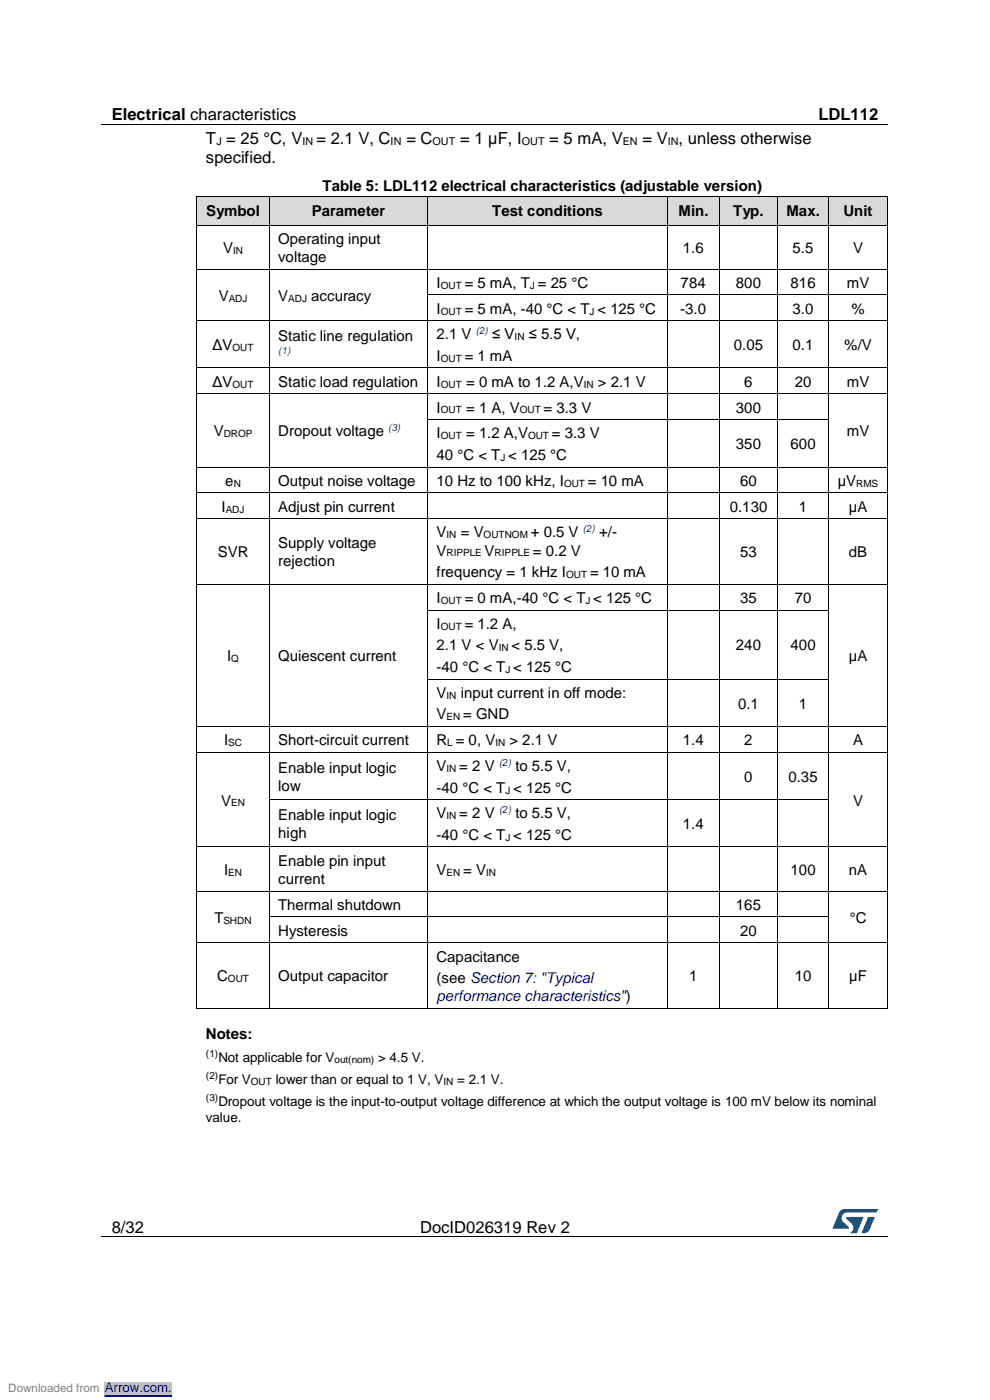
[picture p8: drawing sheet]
<svg xmlns="http://www.w3.org/2000/svg" width="210mm" height="297mm" viewBox="0 0 210 297" stroke-linecap="round" stroke-linejoin="round" font-family="sans-serif">
<path d="M21.5 26.5h166.8M21.5 262.4h166.8" fill="none" stroke="#000" stroke-width=".21"/>
<g fill="#000">
<path d="M105.1 26.4h.2v.1h-.2z" fill-rule="evenodd"/>
<path d="M61.6 262.3h.1v.2h-.1z" fill-rule="evenodd"/>
<path d="M148 262.3h.2v.2h-.2z" fill-rule="evenodd"/>
</g>
<g fill="#005288">
<path d="M178.2 256.9l.6-.4h.4l7 .1-.3 .6h-6.1a1.26 1.26 0 0 0-1.3 1.1 1.26 1.26 0 0 0 .8 1.4l.7 .6v.3l-3.3 .1z"/>
<path d="M184.2 258.2l1.3 .1-1 2.5a1.32 1.32 0 0 1-1.7 .7z"/>
<path d="M179.6 258.2l3.6 .1-1.5 3.3h-1.4a1.35 1.35 0 0 0 .7-1.2 1.35 1.35 0 0 0-.8-1.2l-.6-.6z"/>
</g>
<g fill="#d9d9d9">
<path d="M41.8 41.7h15.3v6h-15.3z" fill-rule="evenodd"/>
<path d="M43.7 41.7h11.5v6h-11.5z" fill-rule="evenodd"/>
<path d="M57.2 41.7h33.5v6h-33.5z" fill-rule="evenodd"/>
<path d="M59 41.7h29.8v6h-29.8z" fill-rule="evenodd"/>
<path d="M90.7 41.7h50.8v6h-50.8z" fill-rule="evenodd"/>
<path d="M92.6 41.7h47v6h-47z" fill-rule="evenodd"/>
<path d="M141.6 41.7h11v6h-11z" fill-rule="evenodd"/>
<path d="M143.5 41.7h7.2v6h-7.2z" fill-rule="evenodd"/>
<path d="M152.7 41.7h12.2v6h-12.2z" fill-rule="evenodd"/>
<path d="M154.6 41.7h8.4v6h-8.4z" fill-rule="evenodd"/>
<path d="M164.9 41.7h10.9v6h-10.9z" fill-rule="evenodd"/>
<path d="M166.8 41.7h7.1v6h-7.1z" fill-rule="evenodd"/>
<path d="M175.9 41.7h12.3v6h-12.3z" fill-rule="evenodd"/>
<path d="M177.7 41.7h8.7v6h-8.7z" fill-rule="evenodd"/>
</g>
<g fill="#000">
<path d="M41.7 47.7h.2v.1h-.2z" fill-rule="evenodd"/>
<path d="M41.7 47.7h.2v.1h-.2z" fill-rule="evenodd"/>
<path d="M41.7 57h.2v.2h-.2z" fill-rule="evenodd"/>
<path d="M41.7 41.6l.1 .1z" fill-rule="evenodd"/>
<path d="M41.7 41.6l.1 .1z" fill-rule="evenodd"/>
<path d="M41.9 47.7h.1v.1h-.1z" fill-rule="evenodd"/>
<path d="M57 47.7h.2v.1h-.2z" fill-rule="evenodd"/>
<path d="M57 57h.2v.2h-.2z" fill-rule="evenodd"/>
<path d="M57.1 41.6l.1 .1z" fill-rule="evenodd"/>
<path d="M57.2 47.7h.2v.1h-.2z" fill-rule="evenodd"/>
<path d="M90.6 47.7h.2v.1h-.2z" fill-rule="evenodd"/>
<path d="M90.6 57h.2v.2h-.2z" fill-rule="evenodd"/>
<path d="M90.7 41.6v.1z" fill-rule="evenodd"/>
<path d="M90.8 47.7h.1v.1h-.1z" fill-rule="evenodd"/>
<path d="M141.4 47.7h.2v.1h-.2z" fill-rule="evenodd"/>
<path d="M141.4 57h.2v.2h-.2z" fill-rule="evenodd"/>
<path d="M141.5 41.6l.1 .1z" fill-rule="evenodd"/>
<path d="M141.6 47.7h.2v.1h-.2z" fill-rule="evenodd"/>
<path d="M152.6 47.7h.1v.1h-.1z" fill-rule="evenodd"/>
<path d="M152.6 57h.1v.2h-.1z" fill-rule="evenodd"/>
<path d="M152.6 41.6l.1 .1z" fill-rule="evenodd"/>
<path d="M152.7 47.7h.2v.1h-.2z" fill-rule="evenodd"/>
<path d="M164.8 47.7h.2v.1h-.2z" fill-rule="evenodd"/>
<path d="M164.8 57h.2v.2h-.2z" fill-rule="evenodd"/>
<path d="M164.8 41.6l.1 .1z" fill-rule="evenodd"/>
<path d="M165 47.7h.1v.1h-.1z" fill-rule="evenodd"/>
<path d="M175.7 47.7h.2v.1h-.2z" fill-rule="evenodd"/>
<path d="M175.7 57h.2v.2h-.2z" fill-rule="evenodd"/>
<path d="M175.7 41.6l.1 .1z" fill-rule="evenodd"/>
<path d="M175.9 47.7h.1v.1h-.1z" fill-rule="evenodd"/>
<path d="M188.2 47.7h.1v.1h-.1z" fill-rule="evenodd"/>
<path d="M188.2 47.7h.1v.1h-.1z" fill-rule="evenodd"/>
<path d="M188.2 57h.1v.2h-.1z" fill-rule="evenodd"/>
<path d="M188.2 41.6l.1 .1z" fill-rule="evenodd"/>
<path d="M188.2 41.6l.1 .1z" fill-rule="evenodd"/>
<path d="M41.7 62.5h.2v.2h-.2z" fill-rule="evenodd"/>
<path d="M41.7 68h.2v.1h-.2z" fill-rule="evenodd"/>
<path d="M41.7 78h.2v.2h-.2z" fill-rule="evenodd"/>
<path d="M57 62.5h.2v.2h-.2z" fill-rule="evenodd"/>
<path d="M57 68h.2v.1h-.2z" fill-rule="evenodd"/>
<path d="M57 78h.2v.2h-.2z" fill-rule="evenodd"/>
<path d="M90.6 62.5h.2v.2h-.2z" fill-rule="evenodd"/>
<path d="M90.6 68h.2v.1h-.2z" fill-rule="evenodd"/>
<path d="M90.6 78h.2v.2h-.2z" fill-rule="evenodd"/>
<path d="M141.4 62.5h.2v.2h-.2z" fill-rule="evenodd"/>
<path d="M141.4 68h.2v.1h-.2z" fill-rule="evenodd"/>
<path d="M141.4 78h.2v.2h-.2z" fill-rule="evenodd"/>
<path d="M152.6 62.5h.1v.2h-.1z" fill-rule="evenodd"/>
<path d="M152.6 68h.1v.1h-.1z" fill-rule="evenodd"/>
<path d="M152.6 78h.1v.2h-.1z" fill-rule="evenodd"/>
<path d="M164.8 62.5h.2v.2h-.2z" fill-rule="evenodd"/>
<path d="M164.8 68h.2v.1h-.2z" fill-rule="evenodd"/>
<path d="M164.8 78h.2v.2h-.2z" fill-rule="evenodd"/>
<path d="M175.7 62.5h.2v.2h-.2z" fill-rule="evenodd"/>
<path d="M175.7 68h.2v.1h-.2z" fill-rule="evenodd"/>
<path d="M175.7 78h.2v.2h-.2z" fill-rule="evenodd"/>
<path d="M188.2 62.5h.1v.2h-.1z" fill-rule="evenodd"/>
<path d="M188.2 68h.1v.1h-.1z" fill-rule="evenodd"/>
<path d="M188.2 78h.1v.2h-.1z" fill-rule="evenodd"/>
<path d="M41.7 83.5h.2v.2h-.2z" fill-rule="evenodd"/>
<path d="M41.7 88.9h.2v.2h-.2z" fill-rule="evenodd"/>
<path d="M41.7 99h.2v.2h-.2z" fill-rule="evenodd"/>
<path d="M57 83.5h.2v.2h-.2z" fill-rule="evenodd"/>
<path d="M57 88.9h.2v.2h-.2z" fill-rule="evenodd"/>
<path d="M57 99h.2v.2h-.2z" fill-rule="evenodd"/>
<path d="M90.6 83.5h.2v.2h-.2z" fill-rule="evenodd"/>
<path d="M90.6 88.9h.2v.2h-.2z" fill-rule="evenodd"/>
<path d="M90.6 99h.2v.2h-.2z" fill-rule="evenodd"/>
<path d="M141.4 83.5h.2v.2h-.2z" fill-rule="evenodd"/>
<path d="M141.4 88.9h.2v.2h-.2z" fill-rule="evenodd"/>
<path d="M141.4 99h.2v.2h-.2z" fill-rule="evenodd"/>
<path d="M152.6 83.5h.1v.2h-.1z" fill-rule="evenodd"/>
<path d="M152.6 88.9h.1v.2h-.1z" fill-rule="evenodd"/>
<path d="M152.6 99h.1v.2h-.1z" fill-rule="evenodd"/>
<path d="M164.8 83.5h.2v.2h-.2z" fill-rule="evenodd"/>
<path d="M164.8 88.9h.2v.2h-.2z" fill-rule="evenodd"/>
<path d="M164.8 99h.2v.2h-.2z" fill-rule="evenodd"/>
<path d="M175.7 83.5h.2v.2h-.2z" fill-rule="evenodd"/>
<path d="M175.7 88.9h.2v.2h-.2z" fill-rule="evenodd"/>
<path d="M175.7 99h.2v.2h-.2z" fill-rule="evenodd"/>
<path d="M188.2 83.5h.1v.2h-.1z" fill-rule="evenodd"/>
<path d="M188.2 88.9h.1v.2h-.1z" fill-rule="evenodd"/>
<path d="M188.2 99h.1v.2h-.1z" fill-rule="evenodd"/>
<path d="M41.7 104.5h.2v.1h-.2z" fill-rule="evenodd"/>
<path d="M41.7 110h.2v.1h-.2z" fill-rule="evenodd"/>
<path d="M57 104.5h.2v.1h-.2z" fill-rule="evenodd"/>
<path d="M57 110h.2v.1h-.2z" fill-rule="evenodd"/>
<path d="M90.6 104.5h.2v.1h-.2z" fill-rule="evenodd"/>
<path d="M90.6 110h.2v.1h-.2z" fill-rule="evenodd"/>
<path d="M141.4 104.5h.2v.1h-.2z" fill-rule="evenodd"/>
<path d="M141.4 110h.2v.1h-.2z" fill-rule="evenodd"/>
<path d="M152.6 104.5h.1v.1h-.1z" fill-rule="evenodd"/>
<path d="M152.6 110h.1v.1h-.1z" fill-rule="evenodd"/>
<path d="M164.8 104.5h.2v.1h-.2z" fill-rule="evenodd"/>
<path d="M164.8 110h.2v.1h-.2z" fill-rule="evenodd"/>
<path d="M175.7 104.5h.2v.1h-.2z" fill-rule="evenodd"/>
<path d="M175.7 110h.2v.1h-.2z" fill-rule="evenodd"/>
<path d="M188.2 104.5h.1v.1h-.1z" fill-rule="evenodd"/>
<path d="M188.2 110h.1v.1h-.1z" fill-rule="evenodd"/>
<path d="M41.7 123.9h.2v.2h-.2z" fill-rule="evenodd"/>
<path d="M41.7 129.3h.2v.2h-.2z" fill-rule="evenodd"/>
<path d="M57 123.9h.2v.2h-.2z" fill-rule="evenodd"/>
<path d="M57 129.3h.2v.2h-.2z" fill-rule="evenodd"/>
<path d="M90.6 123.9h.2v.2h-.2z" fill-rule="evenodd"/>
<path d="M90.6 129.3h.2v.2h-.2z" fill-rule="evenodd"/>
<path d="M141.4 123.9h.2v.2h-.2z" fill-rule="evenodd"/>
<path d="M141.4 129.3h.2v.2h-.2z" fill-rule="evenodd"/>
<path d="M152.6 123.9h.1v.2h-.1z" fill-rule="evenodd"/>
<path d="M152.6 129.3h.1v.2h-.1z" fill-rule="evenodd"/>
<path d="M164.8 123.9h.2v.2h-.2z" fill-rule="evenodd"/>
<path d="M164.8 129.3h.2v.2h-.2z" fill-rule="evenodd"/>
<path d="M175.7 123.9h.2v.2h-.2z" fill-rule="evenodd"/>
<path d="M175.7 129.3h.2v.2h-.2z" fill-rule="evenodd"/>
<path d="M188.2 123.9h.1v.2h-.1z" fill-rule="evenodd"/>
<path d="M188.2 129.3h.1v.2h-.1z" fill-rule="evenodd"/>
<path d="M41.7 144h.2v.2h-.2z" fill-rule="evenodd"/>
<path d="M41.7 154h.2v.2h-.2z" fill-rule="evenodd"/>
<path d="M41.7 159.5h.2v.2h-.2z" fill-rule="evenodd"/>
<path d="M57 144h.2v.2h-.2z" fill-rule="evenodd"/>
<path d="M57 154h.2v.2h-.2z" fill-rule="evenodd"/>
<path d="M57 159.5h.2v.2h-.2z" fill-rule="evenodd"/>
<path d="M90.6 144h.2v.2h-.2z" fill-rule="evenodd"/>
<path d="M90.6 154h.2v.2h-.2z" fill-rule="evenodd"/>
<path d="M90.6 159.5h.2v.2h-.2z" fill-rule="evenodd"/>
<path d="M141.4 144h.2v.2h-.2z" fill-rule="evenodd"/>
<path d="M141.4 154h.2v.2h-.2z" fill-rule="evenodd"/>
<path d="M141.4 159.5h.2v.2h-.2z" fill-rule="evenodd"/>
<path d="M152.6 144h.1v.2h-.1z" fill-rule="evenodd"/>
<path d="M152.6 154h.1v.2h-.1z" fill-rule="evenodd"/>
<path d="M152.6 159.5h.1v.2h-.1z" fill-rule="evenodd"/>
<path d="M164.8 144h.2v.2h-.2z" fill-rule="evenodd"/>
<path d="M164.8 154h.2v.2h-.2z" fill-rule="evenodd"/>
<path d="M164.8 159.5h.2v.2h-.2z" fill-rule="evenodd"/>
<path d="M175.7 144h.2v.2h-.2z" fill-rule="evenodd"/>
<path d="M175.7 154h.2v.2h-.2z" fill-rule="evenodd"/>
<path d="M175.7 159.5h.2v.2h-.2z" fill-rule="evenodd"/>
<path d="M188.2 144h.1v.2h-.1z" fill-rule="evenodd"/>
<path d="M188.2 154h.1v.2h-.1z" fill-rule="evenodd"/>
<path d="M188.2 159.5h.1v.2h-.1z" fill-rule="evenodd"/>
<path d="M41.7 169.6h.2v.1h-.2z" fill-rule="evenodd"/>
<path d="M41.7 179.6h.2v.2h-.2z" fill-rule="evenodd"/>
<path d="M57 169.6h.2v.1h-.2z" fill-rule="evenodd"/>
<path d="M57 179.6h.2v.2h-.2z" fill-rule="evenodd"/>
<path d="M90.6 169.6h.2v.1h-.2z" fill-rule="evenodd"/>
<path d="M90.6 179.6h.2v.2h-.2z" fill-rule="evenodd"/>
<path d="M141.4 169.6h.2v.1h-.2z" fill-rule="evenodd"/>
<path d="M141.4 179.6h.2v.2h-.2z" fill-rule="evenodd"/>
<path d="M152.6 169.6h.1v.1h-.1z" fill-rule="evenodd"/>
<path d="M152.6 179.6h.1v.2h-.1z" fill-rule="evenodd"/>
<path d="M164.8 169.6h.2v.1h-.2z" fill-rule="evenodd"/>
<path d="M164.8 179.6h.2v.2h-.2z" fill-rule="evenodd"/>
<path d="M175.7 169.6h.2v.1h-.2z" fill-rule="evenodd"/>
<path d="M175.7 179.6h.2v.2h-.2z" fill-rule="evenodd"/>
<path d="M188.2 169.6h.1v.1h-.1z" fill-rule="evenodd"/>
<path d="M188.2 179.6h.1v.2h-.1z" fill-rule="evenodd"/>
<path d="M41.7 189h.2v.1h-.2z" fill-rule="evenodd"/>
<path d="M41.7 194.4h.2v.2h-.2z" fill-rule="evenodd"/>
<path d="M57 189h.2v.1h-.2z" fill-rule="evenodd"/>
<path d="M57 194.4h.2v.2h-.2z" fill-rule="evenodd"/>
<path d="M90.6 189h.2v.1h-.2z" fill-rule="evenodd"/>
<path d="M90.6 194.4h.2v.2h-.2z" fill-rule="evenodd"/>
<path d="M141.4 189h.2v.1h-.2z" fill-rule="evenodd"/>
<path d="M141.4 194.4h.2v.2h-.2z" fill-rule="evenodd"/>
<path d="M152.6 189h.1v.1h-.1z" fill-rule="evenodd"/>
<path d="M152.6 194.4h.1v.2h-.1z" fill-rule="evenodd"/>
<path d="M164.8 189h.2v.1h-.2z" fill-rule="evenodd"/>
<path d="M164.8 194.4h.2v.2h-.2z" fill-rule="evenodd"/>
<path d="M175.7 189h.2v.1h-.2z" fill-rule="evenodd"/>
<path d="M175.7 194.4h.2v.2h-.2z" fill-rule="evenodd"/>
<path d="M188.2 189h.1v.1h-.1z" fill-rule="evenodd"/>
<path d="M188.2 194.4h.1v.2h-.1z" fill-rule="evenodd"/>
<path d="M41.7 199.9h.2v.2h-.2z" fill-rule="evenodd"/>
<path d="M41.7 213.9h.2v.1h-.2z" fill-rule="evenodd"/>
<path d="M41.7 213.9h.2v.1h-.2z" fill-rule="evenodd"/>
<path d="M57 199.9h.2v.2h-.2z" fill-rule="evenodd"/>
<path d="M57 213.9h.2v.1h-.2z" fill-rule="evenodd"/>
<path d="M90.6 199.9h.2v.2h-.2z" fill-rule="evenodd"/>
<path d="M90.6 213.9h.2v.1h-.2z" fill-rule="evenodd"/>
<path d="M141.4 199.9h.2v.2h-.2z" fill-rule="evenodd"/>
<path d="M141.4 213.9h.2v.1h-.2z" fill-rule="evenodd"/>
<path d="M152.6 199.9h.1v.2h-.1z" fill-rule="evenodd"/>
<path d="M152.6 213.9h.1v.1h-.1z" fill-rule="evenodd"/>
<path d="M164.8 199.9h.2v.2h-.2z" fill-rule="evenodd"/>
<path d="M164.8 213.9h.2v.1h-.2z" fill-rule="evenodd"/>
<path d="M175.7 199.9h.2v.2h-.2z" fill-rule="evenodd"/>
<path d="M175.7 213.9h.2v.1h-.2z" fill-rule="evenodd"/>
<path d="M188.2 199.9h.1v.2h-.1z" fill-rule="evenodd"/>
<path d="M188.2 213.9h.1v.1h-.1z" fill-rule="evenodd"/>
<path d="M188.2 213.9h.1v.1h-.1z" fill-rule="evenodd"/>
</g>
<g fill="none" stroke="#000" stroke-width=".21">
<path d="M41.8 41.7v6M41.8 47.8v9.2M41.8 57.2v5.3M41.8 41.6h15.3M41.9 57.1h15.1M42 47.8h15M57.1 41.7v6M57.1 47.8v9.2M57.1 57.2v5.3M57.2 41.6h33.5M57.2 57.1h33.4M57.4 47.8h33.2"/>
<path d="M90.7 41.7v6M90.7 47.8v9.2M90.7 57.2v5.3M90.7 41.6h50.8M90.8 57.1h50.6M90.9 47.8h50.5M141.5 41.7v6M141.5 47.8v9.2M141.5 57.2v5.3M141.6 41.6h11M141.6 57.1h11M141.8 47.8h10.8"/>
<path d="M152.6 41.7v6M152.6 47.8v9.2M152.6 57.2v5.3M152.7 41.6h12.1M152.7 57.1h12.1M152.9 47.8h11.9M164.9 41.7v6M164.9 47.8v9.2M164.9 57.2v5.3M164.9 41.6h10.8M165 57.1h10.7M165.1 47.8h10.6"/>
<path d="M175.8 41.7v6M175.8 47.8v9.2M175.8 57.2v5.3M175.8 41.6h12.4M175.9 57.1h12.3M176 47.8h12.2M188.3 41.7v6M188.3 47.8v9.2M188.3 57.2v5.3M41.8 62.7v5.3M41.8 68.1v9.9M41.8 78.2v5.3"/>
<path d="M41.9 68h15.1M41.9 78.1h15.1M57.1 62.7v5.3M57.1 68.1v9.9M57.1 78.2v5.3M57.2 68h33.4M57.2 78.1h33.4M90.7 62.7v5.3M90.7 68.1v9.9M90.7 78.2v5.3M90.8 62.6h50.6M90.8 68h50.6"/>
<path d="M90.8 78.1h50.6M141.5 62.7v5.3M141.5 68.1v9.9M141.5 78.2v5.3M141.6 62.6h11M141.6 68h11M141.6 78.1h11M152.6 62.7v5.3M152.6 68.1v9.9M152.6 78.2v5.3M152.7 62.6h12.1M152.7 68h12.1"/>
<path d="M152.7 78.1h12.1M164.9 62.7v5.3M164.9 68.1v9.9M164.9 78.2v5.3M165 62.6h10.7M165 68h10.7M165 78.1h10.7M175.8 62.7v5.3M175.8 68.1v9.9M175.8 78.2v5.3M175.9 62.6h12.3M175.9 68h12.3"/>
<path d="M175.9 78.1h12.3M188.3 62.7v5.3M188.3 68.1v9.9M188.3 78.2v5.3M41.8 83.7v5.2M41.8 89.1v9.9M41.8 99.2v5.3M41.9 83.6h15.1M41.9 99.1h15.1M57.1 83.7v5.2M57.1 89.1v9.9M57.1 99.2v5.3"/>
<path d="M57.2 83.6h33.4M57.2 99.1h33.4M90.7 83.7v5.2M90.7 89.1v9.9M90.7 99.2v5.3M90.8 83.6h50.6M90.8 89h50.6M90.8 99.1h50.6M141.5 83.7v5.2M141.5 89.1v9.9M141.5 99.2v5.3M141.6 83.6h11"/>
<path d="M141.6 89h11M141.6 99.1h11M152.6 83.7v5.2M152.6 89.1v9.9M152.6 99.2v5.3M152.7 83.6h12.1M152.7 89h12.1M152.7 99.1h12.1M164.9 83.7v5.2M164.9 89.1v9.9M164.9 99.2v5.3M165 83.6h10.7"/>
<path d="M165 89h10.7M165 99.1h10.7M175.8 83.7v5.2M175.8 89.1v9.9M175.8 99.2v5.3M175.9 83.6h12.3M175.9 99.1h12.3M188.3 83.7v5.2M188.3 89.1v9.9M188.3 99.2v5.3M41.8 104.6v5.4M41.8 110.1v13.8"/>
<path d="M41.9 104.5h15.1M41.9 110h15.1M57.1 104.6v5.4M57.1 110.1v13.8M57.2 104.5h33.4M57.2 110h33.4M90.7 104.6v5.4M90.7 110.1v13.8M90.8 104.5h50.6M90.8 110h50.6M141.5 104.6v5.4M141.5 110.1v13.8"/>
<path d="M141.6 104.5h11M141.6 110h11M152.6 104.6v5.4M152.6 110.1v13.8M152.7 104.5h12.1M152.7 110h12.1M164.9 104.6v5.4M164.9 110.1v13.8M165 104.5h10.7M165 110h10.7M175.8 104.6v5.4M175.8 110.1v13.8"/>
<path d="M175.9 104.5h12.3M175.9 110h12.3M188.3 104.6v5.4M188.3 110.1v13.8M41.8 124.1v5.2M41.8 129.5v14.5M41.9 124h15.1M57.1 124.1v5.2M57.1 129.5v14.5M57.2 124h33.4M90.7 124.1v5.2M90.7 129.5v14.5"/>
<path d="M90.8 124h50.6M90.8 129.4h50.6M141.5 124.1v5.2M141.5 129.5v14.5M141.6 124h11M141.6 129.4h11M152.6 124.1v5.2M152.6 129.5v14.5M152.7 124h12.1M152.7 129.4h12.1M164.9 124.1v5.2M164.9 129.5v14.5"/>
<path d="M165 124h10.7M165 129.4h10.7M175.8 124.1v5.2M175.8 129.5v14.5M175.9 124h12.3M188.3 124.1v5.2M188.3 129.5v14.5M41.8 144.2v9.8M41.8 154.2v5.3M41.8 159.7v9.9M41.9 154.1h15.1M41.9 159.6h15.1"/>
<path d="M57.1 144.2v9.8M57.1 154.2v5.3M57.1 159.7v9.9M57.2 154.1h33.4M57.2 159.6h33.4M90.7 144.2v9.8M90.7 154.2v5.3M90.7 159.7v9.9M90.8 144.1h50.6M90.8 154.1h50.6M90.8 159.6h50.6M141.5 144.2v9.8"/>
<path d="M141.5 154.2v5.3M141.5 159.7v9.9M141.6 144.1h11M141.6 154.1h11M141.6 159.6h11M152.6 144.2v9.8M152.6 154.2v5.3M152.6 159.7v9.9M152.7 144.1h12.1M152.7 154.1h12.1M152.7 159.6h12.1M164.9 144.2v9.8"/>
<path d="M164.9 154.2v5.3M164.9 159.7v9.9M165 144.1h10.7M165 154.1h10.7M165 159.6h10.7M175.8 144.2v9.8M175.8 154.2v5.3M175.8 159.7v9.9M175.9 154.1h12.3M175.9 159.6h12.3M188.3 144.2v9.8M188.3 154.2v5.3"/>
<path d="M188.3 159.7v9.9M41.8 169.7v9.9M41.8 179.8v9.2M41.9 179.7h15.1M57.1 169.7v9.9M57.1 179.8v9.2M57.2 169.7h33.4M57.2 179.7h33.4M90.7 169.7v9.9M90.7 179.8v9.2M90.8 169.7h50.6M90.8 179.7h50.6"/>
<path d="M141.5 169.7v9.9M141.5 179.8v9.2M141.6 169.7h11M141.6 179.7h11M152.6 169.7v9.9M152.6 179.8v9.2M152.7 169.7h12.1M152.7 179.7h12.1M164.9 169.7v9.9M164.9 179.8v9.2M165 169.7h10.7M165 179.7h10.7"/>
<path d="M175.8 169.7v9.9M175.8 179.8v9.2M175.9 179.7h12.3M188.3 169.7v9.9M188.3 179.8v9.2M41.8 189.1v5.3M41.8 194.6v5.3M41.9 189h15.1M57.1 189.1v5.3M57.1 194.6v5.3M57.2 189h33.4M57.2 194.5h33.4"/>
<path d="M90.7 189.1v5.3M90.7 194.6v5.3M90.8 189h50.6M90.8 194.5h50.6M141.5 189.1v5.3M141.5 194.6v5.3M141.6 189h11M141.6 194.5h11M152.6 189.1v5.3M152.6 194.6v5.3M152.7 189h12.1M152.7 194.5h12.1"/>
<path d="M164.9 189.1v5.3M164.9 194.6v5.3M165 189h10.7M165 194.5h10.7M175.8 189.1v5.3M175.8 194.6v5.3M175.9 189h12.3M188.3 189.1v5.3M188.3 194.6v5.3M41.8 200.1v13.8M41.9 200h15.1M41.9 213.9h15.1"/>
<path d="M57.1 200.1v13.8M57.2 200h33.4M57.2 213.9h33.4M90.7 200.1v13.8M90.8 200h50.6M90.8 213.9h50.6M141.5 200.1v13.8M141.6 200h11M141.6 213.9h11M152.6 200.1v13.8M152.7 200h12.1M152.7 213.9h12.1"/>
<path d="M164.9 200.1v13.8M165 200h10.7M165 213.9h10.7M175.8 200.1v13.8M175.9 200h12.3M175.9 213.9h12.3M188.3 200.1v13.8"/>
</g>
<path d="M0 294.5h70.6" fill="none" stroke="#fff" stroke-width="2.5" stroke-linecap="butt"/>
<path d="M22.2 293.2h14.3v2.6h-14.3z" fill="#c0c0c0"/>
<path d="M22.2 296.2h14.3" fill="none" stroke="#00f" stroke-width=".21"/>
<path d="M0 294.5h70.6" fill="none" stroke="#fff" stroke-width="2.5" stroke-linecap="butt"/>
<path d="M22.2 293.2h14.3v2.6h-14.3z" fill="#c0c0c0"/>
<path d="M22.2 296.2h14.3" fill="none" stroke="#00f" stroke-width=".21"/>
<path d="M0 294.5h70.6" fill="none" stroke="#fff" stroke-width="2.5" stroke-linecap="butt"/>
<path d="M22.2 293.2h14.3v2.6h-14.3z" fill="#c0c0c0"/>
<path d="M22.2 296.2h14.3" fill="none" stroke="#00f" stroke-width=".21"/>
<path d="M0 294.5h70.6" fill="none" stroke="#fff" stroke-width="2.5" stroke-linecap="butt"/>
<path d="M22.2 293.2h14.3v2.6h-14.3z" fill="#c0c0c0"/>
<path d="M22.2 296.2h14.3" fill="none" stroke="#00f" stroke-width=".21"/>
<path d="M0 294.5h70.6" fill="none" stroke="#fff" stroke-width="2.5" stroke-linecap="butt"/>
<path d="M22.2 293.2h14.3v2.6h-14.3z" fill="#c0c0c0"/>
<path d="M22.2 296.2h14.3" fill="none" stroke="#00f" stroke-width=".21"/>
<path d="M0 294.5h70.6" fill="none" stroke="#fff" stroke-width="2.5" stroke-linecap="butt"/>
<path d="M22.2 293.2h14.3v2.6h-14.3z" fill="#c0c0c0"/>
<path d="M22.2 296.2h14.3" fill="none" stroke="#00f" stroke-width=".21"/>
<path d="M0 294.5h70.6" fill="none" stroke="#fff" stroke-width="2.5" stroke-linecap="butt"/>
<path d="M22.2 293.2h14.3v2.6h-14.3z" fill="#c0c0c0"/>
<path d="M22.2 296.2h14.3" fill="none" stroke="#00f" stroke-width=".21"/>
<path d="M0 294.5h70.6" fill="none" stroke="#fff" stroke-width="2.5" stroke-linecap="butt"/>
<path d="M22.2 293.2h14.3v2.6h-14.3z" fill="#c0c0c0"/>
<path d="M22.2 296.2h14.3" fill="none" stroke="#00f" stroke-width=".21"/>
<g font-size="3.5">
<text x="23.7" y="25.5">Electrical characteristics</text>
<text x="173.6" y="25.5">LDL112</text>
<text x="43.7" y="30.6">T = 25 °C, V</text>
<text x="43.7" y="34.7">specified.</text>
<text x="67.1" y="30.6">= 2.1 V, C</text>
<text x="86.2" y="30.6">= C</text>
<text x="97.6" y="30.6">= 1 µF, I</text>
<text x="116.5" y="30.6">= 5 mA, V</text>
<text x="136.3" y="30.6">= V , unless otherwise</text>
<text x="23.7" y="261.5">8/32</text>
<text x="89.1" y="261.5">DocID026319 Rev 2</text>
</g>
<g font-size="3.2">
<text x="68.4" y="40.4">Table 5: LDL112 electrical characteristics (adjustable version)</text>
<text x="43.7" y="45.8">Symbol</text>
<text x="66.1" y="45.8">Parameter</text>
<text x="104.4" y="45.8">Test conditions</text>
<text x="143.9" y="45.8">Min.</text>
<text x="155.5" y="45.8">Typ.</text>
<text x="166.8" y="45.8">Max.</text>
<text x="178.9" y="45.8">Unit</text>
<text x="47.3" y="53.7">V</text>
<text x="59" y="51.7">Operating input</text>
<text x="144.9" y="53.7">1.6</text>
<text x="168.1" y="53.7">5.5</text>
<text x="181" y="53.7">V</text>
<text x="59" y="55.6">voltage</text>
<text x="46.4" y="63.8">V</text>
<text x="59" y="63.8">V</text>
<text x="66" y="63.8">accuracy</text>
<text x="92.6" y="61.1">I</text>
<text x="98.6" y="61.1">= 5 mA, T = 25 °C</text>
<text x="144.4" y="61.1">784</text>
<text x="156.1" y="61.1">800</text>
<text x="167.7" y="61.1">816</text>
<text x="179.7" y="61.1">mV</text>
<text x="92.6" y="66.6">I</text>
<text x="92.6" y="72">2.1 V</text>
<text x="98.6" y="66.6">= 5 mA, -40 °C &lt; T &lt; 125 °C</text>
<text x="104.4" y="72">≤ V</text>
<text x="112.2" y="72">≤ 5.5 V,</text>
<text x="144.3" y="66.6">-3.0</text>
<text x="168.1" y="66.6">3.0</text>
<text x="180.6" y="66.6">%</text>
<text x="45.1" y="74.3">ΔV</text>
<text x="59" y="72.4">Static line regulation</text>
<text x="92.6" y="76.6">I</text>
<text x="98.6" y="76.6">= 1 mA</text>
<text x="155.7" y="74.3">0.05</text>
<text x="168.1" y="74.3">0.1</text>
<text x="179.1" y="74.3">%/V</text>
<text x="45.1" y="82.1">ΔV</text>
<text x="59" y="82.1">Static load regulation</text>
<text x="92.6" y="82.1">I</text>
<text x="98.9" y="82.1">= 0 mA to 1.2 A,V</text>
<text x="126.9" y="82.1">&gt; 2.1 V</text>
<text x="157.9" y="82.1">6</text>
<text x="168.6" y="82.1">20</text>
<text x="179.7" y="82.1">mV</text>
<text x="92.6" y="87.6">I</text>
<text x="98.9" y="87.6">= 1 A, V</text>
<text x="115.3" y="87.6">= 3.3 V</text>
<text x="156.1" y="87.6">300</text>
<text x="45.3" y="92.6">V</text>
<text x="59" y="92.5">Dropout voltage</text>
<text x="92.6" y="93">I</text>
<text x="98.9" y="93">= 1.2 A,V</text>
<text x="117.1" y="93">= 3.3 V</text>
<text x="156.1" y="95.3">350</text>
<text x="167.7" y="95.3">600</text>
<text x="179.7" y="92.6">mV</text>
<text x="92.6" y="97.6">40 °C &lt; T &lt; 125 °C</text>
<text x="47.8" y="103.1">e</text>
<text x="59" y="103.1">Output noise voltage</text>
<text x="92.6" y="103.1">10 Hz to 100 kHz, I</text>
<text x="124.7" y="103.1">= 10 mA</text>
<text x="157" y="103.1">60</text>
<text x="177.7" y="103.1">µV</text>
<text x="47" y="108.6">I</text>
<text x="59" y="108.6">Adjust pin current</text>
<text x="92.6" y="114">V</text>
<text x="97.7" y="114">= V</text>
<text x="112.6" y="114">+ 0.5 V</text>
<text x="127.1" y="114">+/-</text>
<text x="154.8" y="108.6">0.130</text>
<text x="169.5" y="108.6">1</text>
<text x="180.1" y="108.6">µA</text>
<text x="46.2" y="118.3">SVR</text>
<text x="59" y="116.3">Supply voltage</text>
<text x="92.6" y="117.9">V</text>
<text x="102.8" y="117.9">V</text>
<text x="113.1" y="117.9">= 0.2 V</text>
<text x="157" y="118.3">53</text>
<text x="180.1" y="118.3">dB</text>
<text x="59" y="120.2">rejection</text>
<text x="92.6" y="122.4">frequency = 1 kHz I</text>
<text x="125.2" y="122.4">= 10 mA</text>
<text x="92.6" y="127.9">I</text>
<text x="98.6" y="127.9">= 0 mA,-40 °C &lt; T &lt; 125 °C</text>
<text x="157" y="127.9">35</text>
<text x="168.6" y="127.9">70</text>
<text x="92.6" y="133.4">I</text>
<text x="92.6" y="138">2.1 V &lt; V</text>
<text x="98.6" y="133.4">= 1.2 A,</text>
<text x="108.5" y="138">&lt; 5.5 V,</text>
<text x="156.1" y="138">240</text>
<text x="167.7" y="138">400</text>
<text x="48.2" y="140.3">I</text>
<text x="59" y="140.3">Quiescent current</text>
<text x="92.6" y="142.6">-40 °C &lt; T &lt; 125 °C</text>
<text x="180.1" y="140.3">µA</text>
<text x="92.6" y="148.1">V</text>
<text x="97.7" y="148.1">input current in off mode:</text>
<text x="92.6" y="152.6">V</text>
<text x="98.2" y="152.6">= GND</text>
<text x="156.6" y="150.3">0.1</text>
<text x="169.5" y="150.3">1</text>
<text x="47.5" y="158.1">I</text>
<text x="59" y="158.1">Short-circuit current</text>
<text x="92.6" y="158.1">R = 0, V</text>
<text x="108.1" y="158.1">&gt; 2.1 V</text>
<text x="144.9" y="158.1">1.4</text>
<text x="157.9" y="158.1">2</text>
<text x="181" y="158.1">A</text>
<text x="59" y="163.9">Enable input logic</text>
<text x="59" y="167.8">low</text>
<text x="92.6" y="163.6">V</text>
<text x="97.4" y="163.6">= 2 V</text>
<text x="109.3" y="163.6">to 5.5 V,</text>
<text x="157.9" y="165.9">0</text>
<text x="167.3" y="165.9">0.35</text>
<text x="46.9" y="170.9">V</text>
<text x="59" y="174">Enable input logic</text>
<text x="92.6" y="168.2">-40 °C &lt; T &lt; 125 °C</text>
<text x="92.6" y="173.6">V</text>
<text x="97.4" y="173.6">= 2 V</text>
<text x="109.3" y="173.6">to 5.5 V,</text>
<text x="181" y="170.9">V</text>
<text x="59" y="177.9">high</text>
<text x="92.6" y="178.2">-40 °C &lt; T &lt; 125 °C</text>
<text x="144.9" y="175.9">1.4</text>
<text x="47.5" y="185.6">I</text>
<text x="59" y="183.7">Enable pin input</text>
<text x="92.6" y="185.6">V</text>
<text x="98.2" y="185.6">= V</text>
<text x="167.7" y="185.6">100</text>
<text x="180.1" y="185.6">nA</text>
<text x="59" y="187.6">current</text>
<text x="45.5" y="195.8">T</text>
<text x="59" y="193">Thermal shutdown</text>
<text x="156.1" y="193">165</text>
<text x="180.3" y="195.8">°C</text>
<text x="59" y="198.5">Hysteresis</text>
<text x="92.6" y="204">Capacitance</text>
<text x="157" y="198.5">20</text>
<text x="46.1" y="208.2">C</text>
<text x="59" y="208.2">Output capacitor</text>
<text x="92.6" y="208.5">(see Section 7: &quot;Typical</text>
<text x="146.2" y="208.2">1</text>
<text x="168.6" y="208.2">10</text>
<text x="180.2" y="208.2">µF</text>
<text x="43.7" y="220.5">Notes:</text>
</g>
<text font-size="3.2" fill="#00f" x="92.6" y="212.4">performance characteristics&quot;)</text>
<g font-size="2.8">
<text x="46.3" y="225.3">Not applicable for V</text>
<text x="80.2" y="225.3">&gt; 4.5 V.</text>
<text x="46.3" y="230">For V</text>
<text x="58.5" y="230">lower than or equal to 1 V, V</text>
<text x="97" y="230">= 2.1 V.</text>
<text x="43.7" y="238">value.</text>
<text x="46.3" y="234.7">Dropout voltage is the input-to-output voltage difference at which the output voltage is 100 mV below its nominal</text>
</g>
<text font-size="2.8" fill="#00f" x="22.2" y="295.2">Arrow.com.</text>
<text font-size="2.5" fill="#808080" x="1.8" y="295.2">Downloaded from</text>
<g font-size="2.3">
<text x="45.9" y="30.8">J</text>
<text x="64.2" y="30.8">IN</text>
<text x="82.9" y="30.8">IN</text>
<text x="91.8" y="30.8">OUT</text>
<text x="110.7" y="30.8">OUT</text>
<text x="132.1" y="30.8">EN</text>
<text x="141.7" y="30.8">IN</text>
</g>
<g font-size="2.1">
<text x="49.5" y="53.9">IN</text>
<text x="48.5" y="64">ADJ</text>
<text x="61.1" y="64">ADJ</text>
<text x="93.5" y="61.3">OUT</text>
<text x="112.4" y="61.3">J</text>
<text x="93.5" y="66.7">OUT</text>
<text x="125.1" y="66.7">J</text>
<text x="49.3" y="74.5">OUT</text>
<text x="93.5" y="76.8">OUT</text>
<text x="109.2" y="72.1">IN</text>
<text x="49.3" y="82.3">OUT</text>
<text x="93.5" y="82.3">OUT</text>
<text x="123.8" y="82.3">IN</text>
<text x="93.5" y="87.7">OUT</text>
<text x="110.3" y="87.7">OUT</text>
<text x="47.5" y="92.8">DROP</text>
<text x="93.5" y="93.2">OUT</text>
<text x="112" y="93.2">OUT</text>
<text x="106.2" y="97.8">J</text>
<text x="49.6" y="103.2">N</text>
<text x="119.7" y="103.2">OUT</text>
<text x="181.7" y="103.2">RMS</text>
<text x="47.9" y="108.7">ADJ</text>
<text x="94.7" y="114.1">IN</text>
<text x="94.7" y="118">RIPPLE</text>
<text x="102.6" y="114.1">OUTNOM</text>
<text x="104.9" y="118">RIPPLE</text>
<text x="120.1" y="122.6">OUT</text>
<text x="93.5" y="128.1">OUT</text>
<text x="124.2" y="128.1">J</text>
<text x="93.5" y="133.6">OUT</text>
<text x="49.1" y="140.5">Q</text>
<text x="105.8" y="138.2">IN</text>
<text x="107.2" y="142.7">J</text>
<text x="94.7" y="148.2">IN</text>
<text x="94.7" y="152.8">EN</text>
<text x="48.4" y="158.3">SC</text>
<text x="94.9" y="158.3">L</text>
<text x="105.1" y="158.3">IN</text>
<text x="94.7" y="163.7">IN</text>
<text x="49" y="171.1">EN</text>
<text x="94.7" y="173.8">IN</text>
<text x="107.2" y="168.3">J</text>
<text x="107.2" y="178.4">J</text>
<text x="48.4" y="185.8">EN</text>
<text x="94.7" y="185.8">EN</text>
<text x="103.1" y="185.8">IN</text>
<text x="47.4" y="195.9">SHDN</text>
<text x="48.4" y="208.4">OUT</text>
<text x="43.7" y="224.2">(1)</text>
<text x="71" y="225.5">out(nom)</text>
<text x="43.7" y="228.9">(2)</text>
<text x="43.7" y="233.6">(3)</text>
<text x="53.2" y="230.2">OUT</text>
<text x="94.1" y="230.2">IN</text>
</g>
<g font-size="2.1" fill="#00f">
<text x="100.9" y="70.9">(2)</text>
<text x="59" y="75.1">(1)</text>
<text x="82.4" y="91.5">(3)</text>
<text x="123.6" y="112.9">(2)</text>
<text x="105.9" y="162.5">(2)</text>
<text x="105.9" y="172.5">(2)</text>
</g>
</svg>
